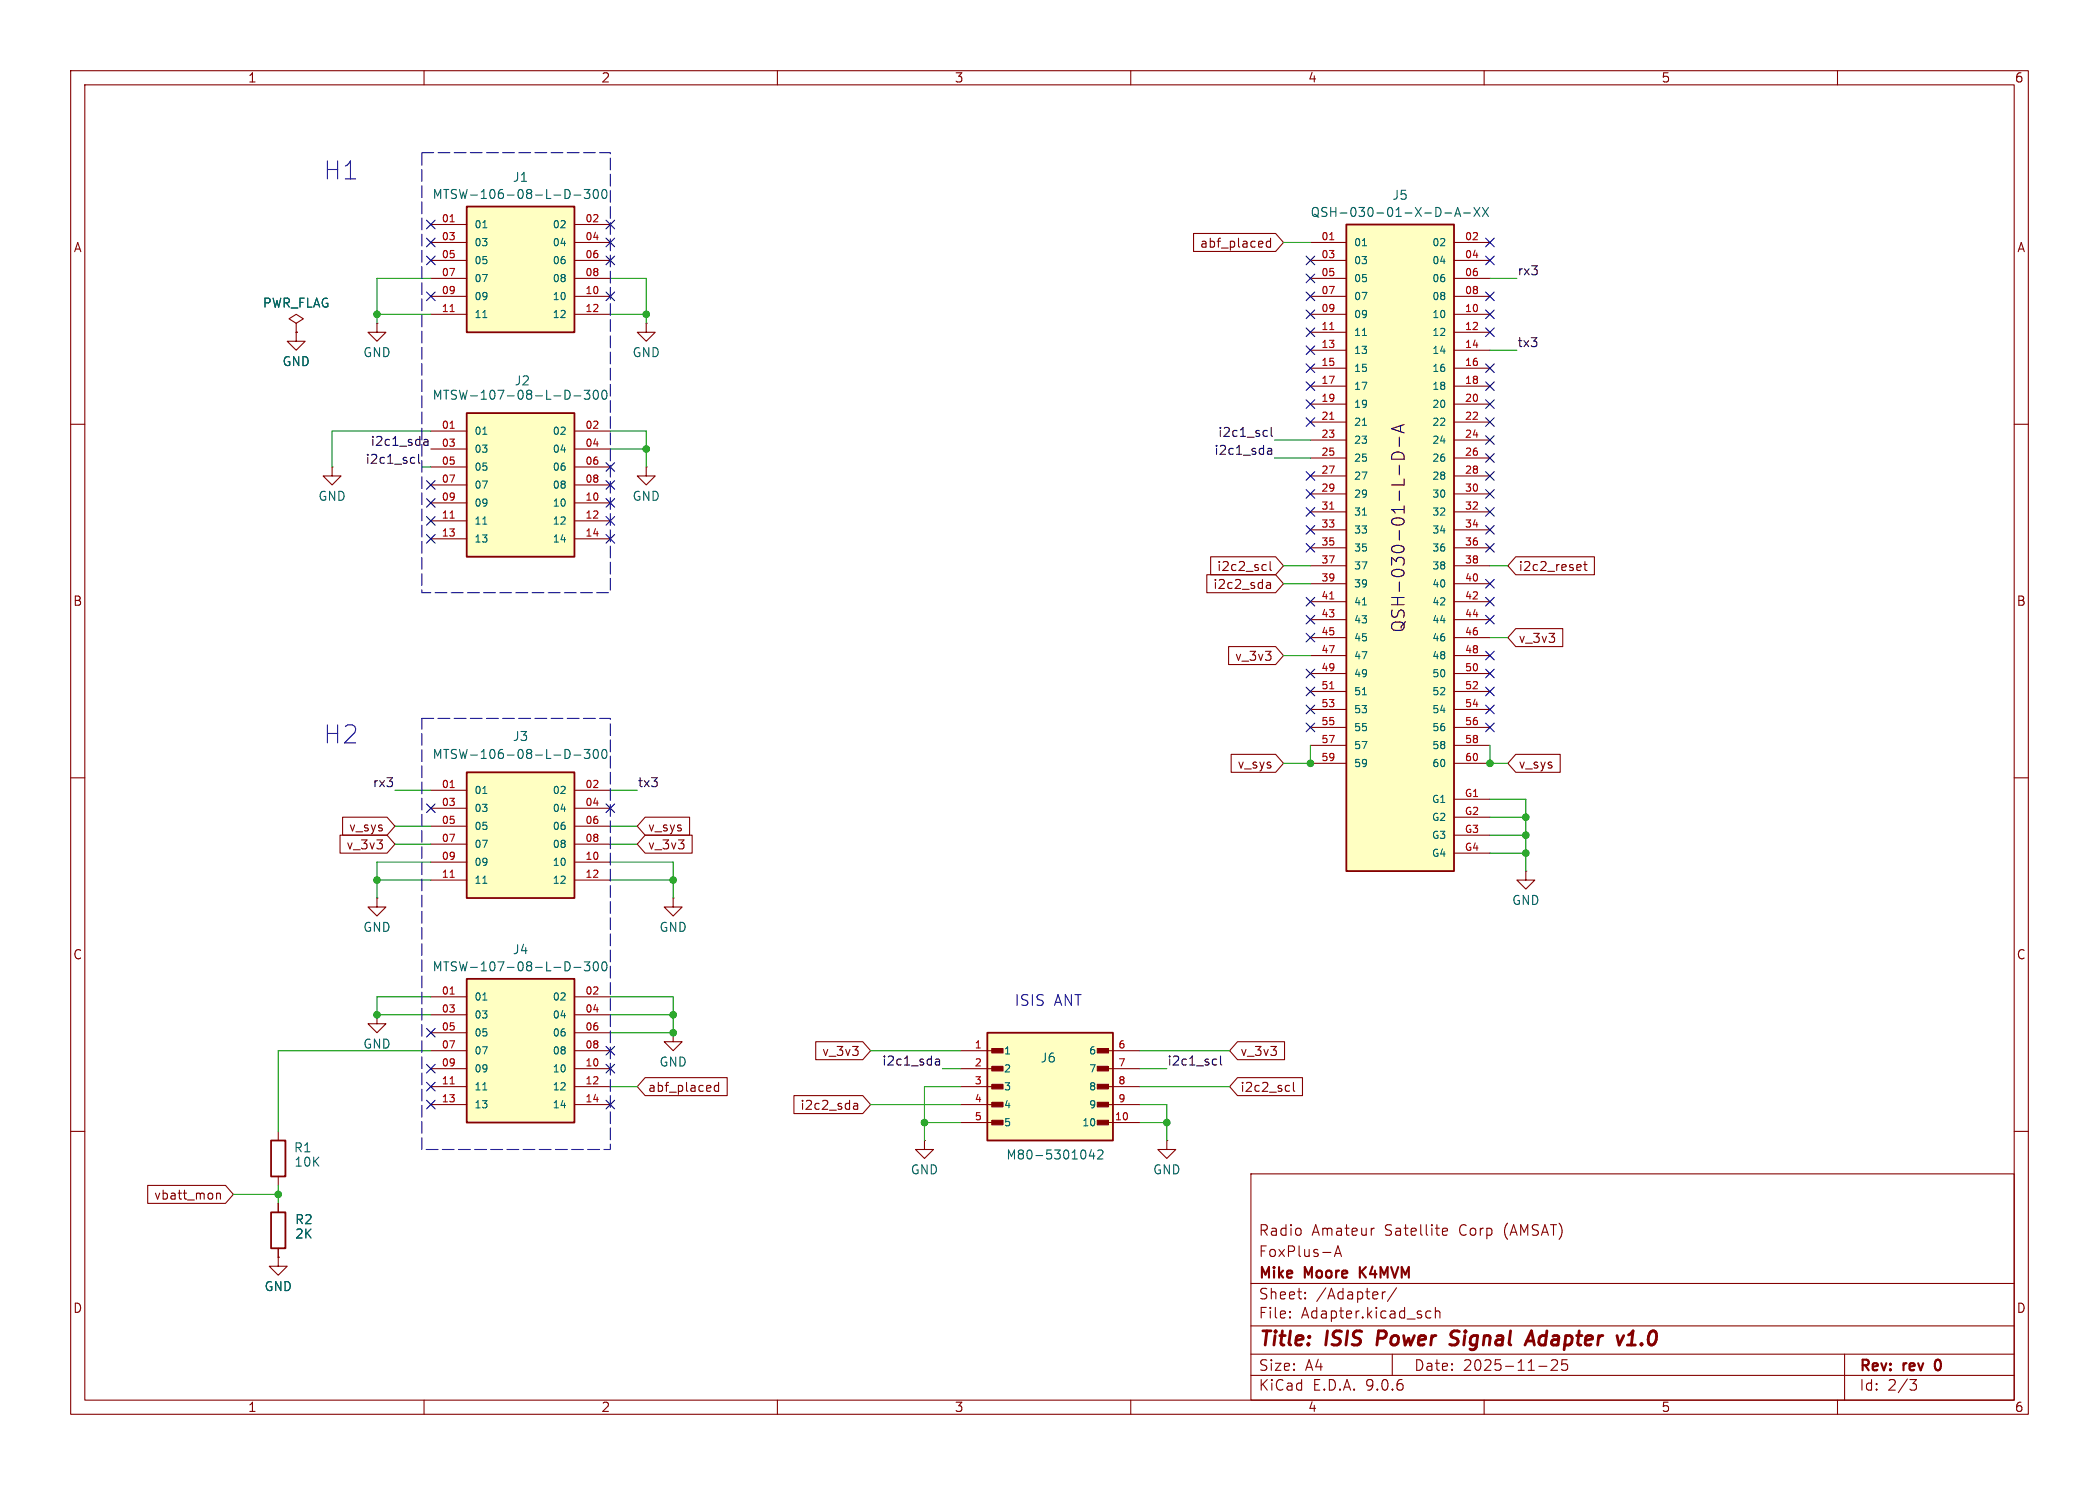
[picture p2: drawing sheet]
<svg xmlns="http://www.w3.org/2000/svg" width="297mm" height="210mm" viewBox="0 0 297 210" stroke-linecap="round" stroke-linejoin="round" font-family="sans-serif">
<g fill="none" stroke="#840000" stroke-width=".15">
<path d="M10 10h277v190h-277zM12 12h273v186h-273zM60 10v2M110 10v2M160 10v2M210 10v2M260 10v2M41.9 47v1.3h1.3l-1.3 1.2-1.3-1.2h1.3M41.9 47h.1M10 60h2M285 60h2M10 110h2"/>
<path d="M285 110h2M215.9 123.2v1.3h1.3l-1.3 1.2-1.3-1.2h1.3M215.9 123.2h.1M53.3 143.5v1.3h1.3l-1.3 1.3-1.2-1.3h1.2M53.3 143.5h.1M10 160h2M177 166h108v32h-108zM188.8 177.7l.5-1.5 .5 1.5M189 177.3h.7M194.5 173.7l-.3 .1M204.1 174.2l.7-.1-.1-.3-.4-.1-.2 .2 .1 .7 .1 .1 .4-.1M285 160h2"/>
<path d="M60 198v2M110 198v2M160 198v2M177 194.5h108M177 191.5h108M177 187.5h108M177 181.5h108M182.5 186.3h.1l-.1 .1M182.5 186.3v.1M182.5 185.5v.1M182.5 185.5h.1l-.1 .1M184.7 183.6v.1"/>
<path d="M184.7 183.6h-.1l.1 .1M184.7 182.8v.1M184.7 182.8h-.1l.1 .1M195.6 182.7v1M196 182.7l-.3 .1-.1 .2M197 191.5v3M197.6 182.1l-1.3 2M201.8 186.3l.2 .1 .5-.1M202.5 185.5l-.5-.1-.2 .1M203.1 185.5a.37 .37 0 0 1 .6 .1v.8M203.1 184.9v1.5M210 198v2"/>
<path d="M217.7 193.2h1.2M220.3 192.4l.1 .2-.1 .3-.8 .9h.9M221 192.3v.7l.2-.1h.5l.1 .3v.3l-.3 .3h-.3l-.2-.1M260 198v2M261 191.5v6.5M270.2 195.1h1l-.5 .6a.41 .41 0 0 1 .5 .3v.3l-.2 .2-.5 .1"/>
</g>
<path d="M192.4 179.2v1.5M193.3 179.2l-.9 .8M273.8 192.6v.3v.6" fill="none" stroke="#840000" stroke-width=".3"/>
<path d="M195.1 188.2l-.3 2M206.2 190a.85 .85 0 0 1-1.1 .1M206.2 188.2h-.5a.49 .49 0 0 0-.4 .4 .49 .49 0 0 0 .3 .6l.6 .2M215.8 190.2l.9-2 .4 2M216 189.6h1M230.3 190.2h1.1M230.4 188.8l.7-.6-.3 2" fill="none" stroke="#840000" stroke-width=".4"/>
<path d="M66 138.4h15.3v20.4h-15.3z" fill="#ffffc2"/>
<path d="M66 138.4h15.3v20.4h-15.3zM38.4 161.3h2v5.1h-2z" fill="none" stroke="#840000" stroke-width=".25"/>
<g fill="none" stroke="#840000" stroke-width=".15">
<path d="M91.4 45.7v1.3h1.3l-1.3 1.3-1.2-1.3h1.2M91.4 45.7h.1M61 141h5M61 143.5h5M61 146.1h5M61 148.6h5M61 151.1h5M61 153.7h5M61 156.2h5M81.3 141h5.1M81.3 143.5h5.1M81.3 146.1h5.1"/>
<path d="M81.3 148.6h5.1M81.3 151.1h5.1M81.3 153.7h5.1M81.3 156.2h5.1M39.4 160v1.3M39.4 166.4v1.2"/>
</g>
<path d="M79.9 136a.64 .64 0 0 1 .8 .7 .64 .64 0 0 1-.8 .6M81.2 136.8h1M82.7 136h.8l-.5 .5 .4 .1v.6l-.2 .1h-.3l-.2-.1M84.1 136.1l.1-.1a.69 .69 0 0 1 .3 1.2l-.1 .1a.69 .69 0 0 1-.3-1.2zM85.3 136.1l.2-.1a.69 .69 0 0 1 .3 1.2l-.2 .1a.69 .69 0 0 1-.3-1.2zM68.3 141.4h.6M68.3 154.1h.6" fill="none" stroke="#006464" stroke-width=".15"/>
<path d="M63.7 140.6h.6M63.7 153.3h.6" fill="none" stroke="#a90000" stroke-width=".15"/>
<path d="M66 109.2h15.3v17.8h-15.3z" fill="#ffffc2"/>
<path d="M66 109.2h15.3v17.8h-15.3z" fill="none" stroke="#840000" stroke-width=".25"/>
<g fill="none" stroke="#840000" stroke-width=".15">
<path d="M61 111.8h5M61 114.3h5M61 116.8h5M61 119.4h5M81.3 111.8h5.1M81.3 114.3h5.1M81.3 116.8h5.1M81.3 119.4h5.1M61 121.9h5M61 124.5h5M81.3 121.9h5.1M81.3 124.5h5.1"/>
<path d="M165.1 161.3v1.3h1.3l-1.3 1.2-1.3-1.2h1.3M165.1 161.3h.1"/>
</g>
<path d="M68.3 112.2h.6M79.9 106a.64 .64 0 0 1 .8 .6 .64 .64 0 0 1-.8 .7M81.2 106.8h1M82.7 106h.8l-.5 .5 .4 .1v.5l-.2 .2h-.3l-.2-.2M84.1 106.1l.1-.1a.69 .69 0 0 1 .3 1.1l-.1 .2a.69 .69 0 0 1-.3-1.2zM85.3 106.1l.2-.1a.69 .69 0 0 1 .3 1.1l-.2 .2a.69 .69 0 0 1-.3-1.2zM68.3 124.9h.6" fill="none" stroke="#006464" stroke-width=".15"/>
<path d="M63.7 111.4h.6M63.7 124.1h.6" fill="none" stroke="#a90000" stroke-width=".15"/>
<path d="M190.5 31.8h15.2v91.4h-15.2z" fill="#ffffc2"/>
<path d="M190.5 31.8h15.2v91.4h-15.2zM38.4 171.5h2v5h-2z" fill="none" stroke="#840000" stroke-width=".25"/>
<g fill="none" stroke="#840000" stroke-width=".15">
<path d="M185.4 34.3h5.1M185.4 36.8h5.1M185.4 39.4h5.1M205.7 34.3h5.1M205.7 36.8h5.1M205.7 39.4h5.1M53.3 45.7v1.3h1.3l-1.3 1.3-1.2-1.3h1.2M53.3 45.7h.1M185.4 41.9h5.1M185.4 44.5h5.1M185.4 47h5.1M185.4 49.5h5.1"/>
<path d="M185.4 52.1h5.1M185.4 54.6h5.1M185.4 57.2h5.1M185.4 59.7h5.1M205.7 41.9h5.1M205.7 44.5h5.1M205.7 47h5.1M205.7 49.5h5.1M205.7 52.1h5.1M205.7 54.6h5.1M205.7 57.2h5.1M205.7 59.7h5.1"/>
<path d="M91.4 66v1.3h1.3l-1.3 1.3-1.2-1.3h1.2M91.4 66h.1M185.4 62.2h5.1M185.4 64.8h5.1M185.4 67.3h5.1M185.4 69.9h5.1M185.4 72.4h5.1M185.4 74.9h5.1M185.4 77.5h5.1M205.7 62.2h5.1M205.7 64.8h5.1M205.7 67.3h5.1"/>
<path d="M205.7 69.9h5.1M205.7 72.4h5.1M205.7 74.9h5.1M205.7 77.5h5.1M185.4 80h5.1M185.4 82.6h5.1M185.4 85.1h5.1M185.4 87.6h5.1M185.4 90.2h5.1M185.4 92.7h5.1M185.4 95.3h5.1M185.4 97.8h5.1"/>
<path d="M205.7 80h5.1M205.7 82.6h5.1M205.7 85.1h5.1M205.7 87.6h5.1M205.7 90.2h5.1M205.7 92.7h5.1M205.7 95.3h5.1M205.7 97.8h5.1M185.4 100.3h5.1M185.4 102.9h5.1M185.4 105.4h5.1M185.4 108h5.1"/>
<path d="M205.7 100.3h5.1M205.7 102.9h5.1M205.7 105.4h5.1M205.7 108h5.1M205.7 113h5.1M205.7 115.6h5.1M205.7 118.1h5.1M53.3 127v1.3h1.3l-1.3 1.2-1.2-1.2h1.2M53.3 127h.1M95.2 127v1.3h1.3l-1.3 1.2-1.2-1.2h1.2M95.2 127h.1M205.7 120.7h5.1"/>
<path d="M95.2 146.1v1.2h1.3l-1.3 1.3-1.2-1.3h1.2M95.2 146.1h.1M39.4 170.2v1.3M39.4 176.5v1.3M130.8 161.3v1.3h1.3l-1.3 1.2-1.3-1.2h1.3M130.8 161.3h.1"/>
</g>
<g fill="none" stroke="#006464" stroke-width=".15">
<path d="M192.8 34.8h.6M204.4 30.1h1M205.8 30.6l.5-1.3 .4 1.3M206 30.2h.6M207.1 30.1h1M208.6 29.3l.8 1.3M209.4 29.3l-.8 1.3M209.8 29.3l.8 1.3M210.6 29.3l-.8 1.3M192.8 47.5h.6M192.8 60.2h.6M192.8 72.9h.6"/>
<path d="M192.8 85.6h.6M192.8 98.3h.6"/>
</g>
<path d="M188.2 33.9h.5M188.2 46.6h.5M188.2 59.3h.5M188.2 72h.5M188.2 84.7h.5M188.2 97.4h.5" fill="none" stroke="#a90000" stroke-width=".15"/>
<path d="M66 29.2h15.3v17.8h-15.3z" fill="#ffffc2"/>
<path d="M66 29.2h15.3v17.8h-15.3z" fill="none" stroke="#840000" stroke-width=".25"/>
<path d="M61 31.8h5M61 34.3h5M61 36.8h5M61 39.4h5M81.3 31.8h5.1M81.3 34.3h5.1M81.3 36.8h5.1M81.3 39.4h5.1M61 41.9h5M61 44.5h5M81.3 41.9h5.1M81.3 44.5h5.1" fill="none" stroke="#840000" stroke-width=".15"/>
<path d="M68.3 32.2h.6M79.9 26.8a.64 .64 0 0 1 .8 .6 .64 .64 0 0 1-.8 .7M81.2 27.6h1M82.7 26.8h.8l-.5 .5 .4 .1v.5l-.2 .2h-.3l-.2-.2M84.1 26.9l.1-.1a.69 .69 0 0 1 .3 1.1l-.1 .2a.69 .69 0 0 1-.3-1.2zM85.3 26.9l.2-.1a.69 .69 0 0 1 .3 1.1l-.2 .2a.69 .69 0 0 1-.3-1.2zM68.3 44.9h.6" fill="none" stroke="#006464" stroke-width=".15"/>
<path d="M63.7 31.4h.6M63.7 44.1h.6" fill="none" stroke="#a90000" stroke-width=".15"/>
<path d="M66 58.4h15.3v20.3h-15.3z" fill="#ffffc2"/>
<path d="M66 58.4h15.3v20.3h-15.3z" fill="none" stroke="#840000" stroke-width=".25"/>
<g fill="none" stroke="#840000" stroke-width=".15">
<path d="M41.9 45.7l1-.6-1-.6-1 .6 1 .6v1.3M41.9 47h.1M47 66v1.3h1.3l-1.3 1.3-1.3-1.3h1.3M47 66h.1M61 61h5M61 63.5h5M61 66h5M61 68.6h5M61 71.1h5M61 73.7h5M61 76.2h5M81.3 61h5.1"/>
<path d="M81.3 63.5h5.1M81.3 66h5.1M81.3 68.6h5.1M81.3 71.1h5.1M81.3 73.7h5.1M81.3 76.2h5.1M39.4 177.8v1.3h1.2l-1.2 1.2-1.3-1.2h1.3M39.4 177.8h.1"/>
</g>
<path d="M79.9 55.2a.64 .64 0 0 1 .8 .6 .64 .64 0 0 1-.8 .7M81.2 56h1M82.7 55.2h.8l-.5 .5 .4 .1v.5l-.2 .2h-.3l-.2-.2M84.1 55.3l.1-.1a.69 .69 0 0 1 .3 1.1l-.1 .2a.69 .69 0 0 1-.3-1.2zM85.3 55.3l.2-.1a.69 .69 0 0 1 .3 1.1l-.2 .2a.69 .69 0 0 1-.3-1.2zM68.3 61.4h.6M68.3 74.1h.6" fill="none" stroke="#006464" stroke-width=".15"/>
<path d="M63.7 60.6h.6M63.7 73.3h.6" fill="none" stroke="#a90000" stroke-width=".15"/>
<path d="M139.7 146.1h17.8v15.2h-17.8z" fill="#ffffc2"/>
<path d="M139.7 146.1h17.8v15.2h-17.8z" fill="none" stroke="#840000" stroke-width=".25"/>
<g fill="#840000" stroke="#840000" stroke-width=".15">
<path d="M140.3 148.3h1.6v.6h-1.6z"/>
<path d="M140.3 150.8h1.6v.6h-1.6z"/>
<path d="M140.3 153.4h1.6v.6h-1.6z"/>
<path d="M140.3 155.9h1.6v.6h-1.6z"/>
<path d="M140.3 158.4h1.6v.7h-1.6z"/>
<path d="M155.3 148.3h1.5v.6h-1.5z"/>
<path d="M155.3 150.8h1.5v.6h-1.5z"/>
<path d="M155.3 153.4h1.5v.6h-1.5z"/>
<path d="M155.3 155.9h1.5v.6h-1.5z"/>
<path d="M155.3 158.4h1.5v.7h-1.5z"/>
</g>
<g fill="none" stroke="#840000" stroke-width=".15">
<path d="M168.9 33h11.6l1.1 1.3-1.1 1.3h-11.6zM179.8 33.7v1.3M179.8 34.2l-.4-.1-.2 .3v.3l.1 .2h.5M41.9 47h.1M171.3 78.7h9.2l1.1 1.3-1.1 1.3h-9.2zM178.8 79.8l.4 .1M179.7 79.4v1.1l.2 .2M214.5 78.7h11.1v2.6h-11.1l-1.1-1.3zM223.3 79.8l.4 .1v.2l-.6 .2M224.1 79.8h.5M224.3 79.4v1.1v.1l.3 .1M170.8 81.3h9.7l1.1 1.3-1.1 1.2h-9.7z"/>
<path d="M173.8 91.4h6.7l1.1 1.3-1.1 1.3h-6.7zM179.2 80.6l-.4 .1M179.2 83l.2 .2h.4M179.2 82.4h.5l.1 .8M179.8 82.7h-.4l-.2 .2M214.5 88.9h6.6v2.5h-6.6l-1.1-1.2zM223.7 80.6l-.4 .1M48.1 118.1h6.7l1.1 1.3-1.1 1.3h-6.7zM48.5 115.6h6.3l1.1 1.2-1.1 1.3h-6.3zM91.3 118.1h6.6v2.6h-6.6l-1.1-1.3zM91.3 115.6h6.3v2.5h-6.3l-1.1-1.3zM174.2 106.7h6.3l1.1 1.3-1.1 1.2h-6.3z"/>
<path d="M214.5 106.7h6.3v2.5h-6.3l-1.1-1.2zM91.3 152.4h11.6v2.5h-11.6l-1.1-1.2zM101.7 153.6l-.4-.1-.2 .2v.4l.1 .2h.5M101.7 153.1v1.2M112.3 154.9h9.8l1.1 1.3-1.1 1.3h-9.8zM115.4 147.3h6.7l1.1 1.3-1.1 1.3h-6.7zM120.8 156.7l.1 .2 .5-.1M120.8 156.1h.5l.1 .8M121.4 156.3l-.5 .1-.1 .2M135.9 148.6h5.1M135.9 151.1h5.1M135.9 153.7h5.1"/>
<path d="M135.9 156.2h5.1M135.9 158.8h5.1M156.2 148.6h5.1M156.2 151.1h5.1M156.2 153.7h5.1M156.2 156.2h5.1M156.2 158.8h5.1M175.1 152.4h9.2v2.5h-9.2l-1.1-1.2zM175.1 147.3h6.7v2.6h-6.7l-1.1-1.3zM182.1 153.5l.4 .1M182.5 154.3h-.4M183 153.1v1.1l.2 .1"/>
<path d="M20.9 167.6h11l1.1 1.3-1.1 1.3h-11zM30.6 168.7v.9M30.6 168.9l.2-.2 .3 .1 .1 .8M39.4 177.8h.1M39.4 170.2v1.3M39.4 176.5v1.3"/>
</g>
<path d="M154.4 162.6l-.3 .9h.8M154.7 163.1v.8M155.3 162.8l.2-.2h.3l.2 .2 .1 .2-.1 .2-.7 .7h.8" fill="none" stroke="#006464" stroke-width=".15"/>
<g fill="none" stroke="#0f0f0f" stroke-width=".15">
<path d="M58.3 64.7h.4M58.7 65.5h-.4M59.2 64.3v1l.2 .2M60 62.8l.1 .2 .5-.1M60 62.2h.5l.1 .8M60.6 62.4l-.5 .1-.1 .2M179 60.9h.3M179.3 61.7h-.3M179.3 64.1l.2 .2 .4-.1M179.4 63.5h.5v.8M179.9 60.4v1.1l.2 .2M179.9 63.7l-.4 .1-.2 .2"/>
<path d="M132.3 150.4l.2 .2h.4M132.4 149.8h.5v.8M132.9 150.1h-.4l-.2 .2M171.8 149.8h.4M172.2 150.6h-.4M172.7 149.3v1.1l.2 .2"/>
</g>
<g fill="none" stroke="#009600" stroke-width=".15">
<path d="M61 39.4h-7.7v6.3M86.4 39.4h5v6.3M181.6 34.3h3.8M210.8 39.4h3.8M53.3 44.5h7.7M86.4 44.5h5M210.8 49.5h3.8M59.7 66h1.3M61 61h-14v5M86.4 61h5v5M86.4 63.5h5M180.3 62.2h5.1"/>
<path d="M180.3 64.8h5.1M181.6 82.6h3.8M181.6 80h3.8M181.6 92.7h3.8M210.8 80h2.6M210.8 90.2h2.6M55.9 119.4h5.1M55.9 116.8h5.1M55.9 111.8h5.1M86.4 119.4h3.8M86.4 116.8h3.8M86.4 111.8h3.8"/>
<path d="M185.4 105.4v2.6h-3.8M210.8 105.4v2.6h2.6M210.8 118.1h5.1M210.8 113h5.1v10.2M210.8 115.6h5.1M53.3 124.5h7.7M61 121.9h-7.7v5.1M86.4 121.9h8.8v5.1M86.4 124.5h8.8M210.8 120.7h5.1M61 141h-7.7v2.5h7.7M61 148.6h-21.6v11.4"/>
<path d="M86.4 141h8.8v5.1h-8.8M86.4 143.5h8.8M86.4 153.7h3.8M123.2 156.2h12.7M123.2 148.6h12.7M130.8 158.8h5.1M133.3 151.1h2.6M135.9 153.7h-5.1v7.6M161.3 153.7h12.7M161.3 151.1h3.8M161.3 156.2h3.8v5.1M161.3 148.6h12.7"/>
<path d="M161.3 158.8h3.8M33 168.9h6.4M39.4 167.6v2.6"/>
</g>
<g fill="none" stroke="#000084" stroke-width=".15">
<path d="M60.4 36.2l1.2 1.2M60.4 33.7l1.2 1.2M60.4 31.1l1.2 1.3M61.6 36.2l-1.2 1.2M61.6 33.7l-1.2 1.2M61.6 31.1l-1.2 1.3M85.8 33.7l1.2 1.2M85.8 36.2l1.2 1.2M85.8 31.1l1.2 1.3M87 33.7l-1.2 1.2M87 36.2l-1.2 1.2M87 31.1l-1.2 1.3"/>
<path d="M184.8 36.2l1.2 1.2M184.8 38.8l1.2 1.2M186 36.2l-1.2 1.2M186 38.8l-1.2 1.2M210.2 36.2l1.2 1.2M210.2 33.7l1.2 1.2M211.4 33.7l-1.2 1.2M211.4 36.2l-1.2 1.2M60.4 41.3l1.2 1.2M61.6 41.3l-1.2 1.2M85.8 41.3l1.2 1.2M87 41.3l-1.2 1.2"/>
<path d="M184.8 51.5l1.2 1.2M184.8 59.1l1.2 1.2M184.8 43.8l1.2 1.3M184.8 41.3l1.2 1.2M184.8 46.4l1.2 1.2M184.8 54l1.2 1.2M184.8 56.5l1.2 1.3M184.8 48.9l1.2 1.2M186 51.5l-1.2 1.2M186 59.1l-1.2 1.2M186 43.8l-1.2 1.3M186 41.3l-1.2 1.2"/>
<path d="M186 46.4l-1.2 1.2M186 54l-1.2 1.2M186 56.5l-1.2 1.3M186 48.9l-1.2 1.2M210.2 41.3l1.2 1.2M210.2 54l1.2 1.2M210.2 43.8l1.2 1.3M210.2 46.4l1.2 1.2M210.2 51.5l1.2 1.2M210.2 59.1l1.2 1.2M210.2 56.5l1.2 1.3M211.4 59.1l-1.2 1.2"/>
<path d="M211.4 43.8l-1.2 1.3M211.4 46.4l-1.2 1.2M211.4 41.3l-1.2 1.2M211.4 54l-1.2 1.2M211.4 51.5l-1.2 1.2M211.4 56.5l-1.2 1.3M60.4 68l1.2 1.2M60.4 75.6l1.2 1.2M60.4 73.1l1.2 1.2M60.4 70.5l1.2 1.2M61.6 68l-1.2 1.2M61.6 75.6l-1.2 1.2"/>
<path d="M61.6 73.1l-1.2 1.2M61.6 70.5l-1.2 1.2M85.8 65.4l1.2 1.2M85.8 75.6l1.2 1.2M85.8 73.1l1.2 1.2M85.8 70.5l1.2 1.2M85.8 68l1.2 1.2M87 65.4l-1.2 1.2M87 75.6l-1.2 1.2M87 73.1l-1.2 1.2M87 70.5l-1.2 1.2M87 68l-1.2 1.2"/>
<path d="M184.8 76.9l1.2 1.2M184.8 69.2l1.2 1.3M184.8 71.8l1.2 1.2M184.8 66.7l1.2 1.2M184.8 74.3l1.2 1.2M186 76.9l-1.2 1.2M186 69.2l-1.2 1.3M186 71.8l-1.2 1.2M186 66.7l-1.2 1.2M186 74.3l-1.2 1.2M210.2 64.2l1.2 1.2M210.2 69.2l1.2 1.3"/>
<path d="M210.2 74.3l1.2 1.2M210.2 66.7l1.2 1.2M210.2 61.6l1.2 1.2M210.2 71.8l1.2 1.2M210.2 76.9l1.2 1.2M211.4 69.2l-1.2 1.3M211.4 71.8l-1.2 1.2M211.4 76.9l-1.2 1.2M211.4 64.2l-1.2 1.2M211.4 74.3l-1.2 1.2M211.4 66.7l-1.2 1.2M211.4 61.6l-1.2 1.2"/>
<path d="M184.8 87l1.2 1.2M184.8 94.6l1.2 1.3M184.8 97.2l1.2 1.2M184.8 89.6l1.2 1.2M184.8 84.5l1.2 1.2M184.8 99.7l1.2 1.2M186 87l-1.2 1.2M186 94.6l-1.2 1.3M186 97.2l-1.2 1.2M186 89.6l-1.2 1.2M186 84.5l-1.2 1.2M186 99.7l-1.2 1.2"/>
<path d="M210.2 92.1l1.2 1.2M210.2 94.6l1.2 1.3M210.2 87l1.2 1.2M210.2 97.2l1.2 1.2M210.2 99.7l1.2 1.2M210.2 81.9l1.2 1.3M210.2 84.5l1.2 1.2M211.4 92.1l-1.2 1.2M211.4 94.6l-1.2 1.3M211.4 87l-1.2 1.2M211.4 97.2l-1.2 1.2M211.4 99.7l-1.2 1.2"/>
<path d="M211.4 81.9l-1.2 1.3M211.4 84.5l-1.2 1.2M60.4 113.7l1.2 1.2M61.6 113.7l-1.2 1.2M85.8 113.7l1.2 1.2M87 113.7l-1.2 1.2M184.8 102.3l1.2 1.2M186 102.3l-1.2 1.2M210.2 102.3l1.2 1.2M211.4 102.3l-1.2 1.2M60.4 150.5l1.2 1.2M60.4 145.4l1.2 1.3"/>
<path d="M60.4 155.6l1.2 1.2M60.4 153.1l1.2 1.2M61.6 150.5l-1.2 1.2M61.6 145.4l-1.2 1.3M61.6 155.6l-1.2 1.2M61.6 153.1l-1.2 1.2M85.8 150.5l1.2 1.2M85.8 148l1.2 1.2M85.8 155.6l1.2 1.2M87 155.6l-1.2 1.2M87 150.5l-1.2 1.2M87 148l-1.2 1.2"/>
</g>
<path d="M197 64.3a1.01 1.01 0 0 1 1.7 .2v.4h-1.8zM198 61.8v1.4M198 65.8v1.3M198.2 60.2v.8M198.7 60l-1.8 .6 1.8 .6" fill="none" stroke="#000" stroke-width=".15"/>
<path d="M59.7 21.6h26.7v62.2h-26.7zM59.7 101.6h26.7v61h-26.7z" fill="none" stroke="#0000c2" stroke-width=".15" stroke-dasharray="1.7 .6"/>
<g fill="#009600" stroke="#009600" stroke-width=".15">
<circle cx="91.4" cy="63.5" r=".46"/>
<circle cx="53.3" cy="44.5" r=".46"/>
<circle cx="91.4" cy="44.5" r=".46"/>
<circle cx="215.9" cy="120.7" r=".46"/>
<circle cx="210.8" cy="108" r=".46"/>
<circle cx="215.9" cy="118.1" r=".46"/>
<circle cx="215.9" cy="115.6" r=".46"/>
<circle cx="95.2" cy="143.5" r=".46"/>
<circle cx="95.2" cy="146.1" r=".46"/>
<circle cx="95.2" cy="124.5" r=".46"/>
<circle cx="185.4" cy="108" r=".46"/>
<circle cx="165.1" cy="158.8" r=".46"/>
<circle cx="130.8" cy="158.8" r=".46"/>
<circle cx="53.3" cy="143.5" r=".46"/>
<circle cx="53.3" cy="124.5" r=".46"/>
<circle cx="39.4" cy="168.9" r=".46"/>
</g>
<g font-size="3.5" fill="#0000c2">
<text x="45.7" y="25.6">H1</text>
<text x="45.7" y="105.4">H2</text>
</g>
<g font-size="2.8" fill="#840000">
<text x="178" y="190.9">Title:</text>
<text x="187.7" y="190.9">ISIS</text>
<text x="195.7" y="190.9">Power</text>
<text x="206.9" y="190.9">Signal</text>
<text x="218.5" y="190.9">Adapter</text>
<text x="232.1" y="190.9">v1.0</text>
</g>
<text font-size="2.5" x="199" y="89.5" transform="rotate(-90 199 89.5)">QSH-030-01-L-D-A</text>
<g font-size="2.1" fill="#0000c2">
<text x="143.5" y="142.5">ISIS</text>
<text x="149.1" y="142.5">ANT</text>
</g>
<g font-size="2.1" fill="#840000">
<text x="178" y="178">FoxPlus-A</text>
<text x="178" y="175">Radio</text>
<text x="185.6" y="175">Amateur</text>
<text x="196" y="175">Satellite</text>
<text x="206.6" y="175">Corp</text>
<text x="213.1" y="175">(AMSAT)</text>
<text x="178" y="184">Sheet:</text>
<text x="178" y="181.2">Mike</text>
<text x="184.7" y="181.2">Moore</text>
<text x="186.2" y="184">/Adapter/</text>
<text x="193.1" y="181.2">K4MVM</text>
<text x="178" y="186.7">File:</text>
<text x="184.1" y="186.7">Adapter.kicad_sch</text>
<text x="178" y="196.9">KiCad</text>
<text x="178" y="194.1">Size:</text>
<text x="184.7" y="194.1">A4</text>
<text x="185.7" y="196.9">E.D.A.</text>
<text x="193.3" y="196.9">9.0.6</text>
<text x="200" y="194.1">Date:</text>
<text x="207" y="194.1">2025-11-25</text>
<text x="263" y="194.3">Rev:</text>
<text x="263" y="196.9">Id:</text>
<text x="267.1" y="196.9">2/3</text>
<text x="269.4" y="194.3">rev</text>
<text x="274.5" y="194.3">0</text>
</g>
<g font-size="1.8" fill="#840000">
<text x="35" y="11.9">1</text>
<text x="85" y="11.9">2</text>
<text x="135" y="11.9">3</text>
<text x="185" y="11.9">4</text>
<text x="235" y="11.9">5</text>
<text x="285" y="11.9">6</text>
<text x="10.3" y="35.9">A</text>
<text x="169.7" y="35.2">abf_placed</text>
<text x="285.3" y="35.9">A</text>
<text x="171.6" y="83.5">i2c2_sda</text>
<text x="172.1" y="81">i2c2_scl</text>
<text x="214.8" y="81">i2c2_reset</text>
<text x="10.3" y="85.9">B</text>
<text x="285.3" y="85.9">B</text>
<text x="174.7" y="93.7">v_3v3</text>
<text x="214.8" y="91.1">v_3v3</text>
<text x="175" y="108.9">v_sys</text>
<text x="214.8" y="108.9">v_sys</text>
<text x="49.3" y="117.8">v_sys</text>
<text x="91.6" y="117.8">v_sys</text>
<text x="48.9" y="120.3">v_3v3</text>
<text x="91.6" y="120.3">v_3v3</text>
<text x="10.3" y="135.9">C</text>
<text x="285.3" y="135.9">C</text>
<text x="116.2" y="149.5">v_3v3</text>
<text x="175.4" y="149.5">v_3v3</text>
<text x="91.6" y="154.6">abf_placed</text>
<text x="175.4" y="154.6">i2c2_scl</text>
<text x="113.2" y="157.2">i2c2_sda</text>
<text x="21.7" y="169.9">vbatt_mon</text>
<text x="10.3" y="185.9">D</text>
<text x="285.3" y="185.9">D</text>
<text x="35" y="199.9">1</text>
<text x="85" y="199.9">2</text>
<text x="135" y="199.9">3</text>
<text x="185" y="199.9">4</text>
<text x="235" y="199.9">5</text>
<text x="285" y="199.9">6</text>
</g>
<g font-size="1.8" fill="#006464">
<text x="61.1" y="28.4">MTSW-106-08-L-D-300</text>
<text x="72.5" y="25.9">J1</text>
<text x="196.9" y="28.5">J5</text>
<text x="185.3" y="30.9">QSH-030-01-X-D-A-XX</text>
<text x="37.1" y="43.7">PWR_FLAG</text>
<text x="39.9" y="52">GND</text>
<text x="51.3" y="50.7">GND</text>
<text x="89.4" y="50.7">GND</text>
<text x="61.1" y="56.7">MTSW-107-08-L-D-300</text>
<text x="72.7" y="54.7">J2</text>
<text x="45" y="71">GND</text>
<text x="89.4" y="71">GND</text>
<text x="61.1" y="107.5">MTSW-106-08-L-D-300</text>
<text x="72.5" y="105">J3</text>
<text x="51.3" y="132">GND</text>
<text x="93.2" y="132">GND</text>
<text x="213.9" y="128.2">GND</text>
<text x="61.1" y="137.6">MTSW-107-08-L-D-300</text>
<text x="72.5" y="135.1">J4</text>
<text x="51.3" y="148.5">GND</text>
<text x="93.2" y="151">GND</text>
<text x="147.1" y="150.5">J6</text>
<text x="41.5" y="163.2">R1</text>
<text x="41.6" y="165.2">10K</text>
<text x="128.8" y="166.3">GND</text>
<text x="142.3" y="164.2">M80-5301042</text>
<text x="163.1" y="166.3">GND</text>
<text x="41.7" y="173.3">R2</text>
<text x="41.7" y="175.4">2K</text>
<text x="37.3" y="182.8">GND</text>
</g>
<g font-size="1.8" fill="#0f0f0f">
<text x="214.6" y="39">rx3</text>
<text x="214.6" y="49.2">tx3</text>
<text x="51.6" y="65.7">i2c1_scl</text>
<text x="52.4" y="63.2">i2c1_sda</text>
<text x="171.7" y="64.4">i2c1_sda</text>
<text x="172.3" y="61.9">i2c1_scl</text>
<text x="52.7" y="111.4">rx3</text>
<text x="90.2" y="111.4">tx3</text>
<text x="124.7" y="150.8">i2c1_sda</text>
<text x="165.1" y="150.8">i2c1_scl</text>
</g>
<g font-size="1.4" fill="#a90000">
<text x="62.4" y="31.5">01</text>
<text x="62.4" y="34">03</text>
<text x="82.7" y="31.5">02</text>
<text x="82.7" y="34">04</text>
<text x="186.9" y="34">01</text>
<text x="207.2" y="34">02</text>
<text x="62.4" y="36.6">05</text>
<text x="62.4" y="39.1">07</text>
<text x="62.4" y="41.7">09</text>
<text x="82.7" y="36.6">06</text>
<text x="82.7" y="39.1">08</text>
<text x="82.7" y="41.7">10</text>
<text x="186.9" y="36.6">03</text>
<text x="186.9" y="39.1">05</text>
<text x="186.9" y="41.7">07</text>
<text x="207.2" y="36.6">04</text>
<text x="207.2" y="39.1">06</text>
<text x="207.2" y="41.7">08</text>
<text x="62.4" y="44.2">11</text>
<text x="82.7" y="44.2">12</text>
<text x="186.9" y="44.2">09</text>
<text x="186.9" y="46.7">11</text>
<text x="207.2" y="44.2">10</text>
<text x="207.2" y="46.7">12</text>
<text x="186.9" y="49.3">13</text>
<text x="186.9" y="51.8">15</text>
<text x="207.2" y="49.3">14</text>
<text x="207.2" y="51.8">16</text>
<text x="186.9" y="54.4">17</text>
<text x="186.9" y="56.9">19</text>
<text x="186.9" y="59.4">21</text>
<text x="207.2" y="54.4">18</text>
<text x="207.2" y="56.9">20</text>
<text x="207.2" y="59.4">22</text>
<text x="62.4" y="60.7">01</text>
<text x="62.4" y="63.2">03</text>
<text x="62.4" y="65.8">05</text>
<text x="82.7" y="60.7">02</text>
<text x="82.7" y="63.2">04</text>
<text x="82.7" y="65.8">06</text>
<text x="186.9" y="62">23</text>
<text x="186.9" y="64.5">25</text>
<text x="207.2" y="62">24</text>
<text x="207.2" y="64.5">26</text>
<text x="62.4" y="68.3">07</text>
<text x="62.4" y="70.9">09</text>
<text x="82.7" y="68.3">08</text>
<text x="82.7" y="70.9">10</text>
<text x="186.9" y="67.1">27</text>
<text x="186.9" y="69.6">29</text>
<text x="207.2" y="67.1">28</text>
<text x="207.2" y="69.6">30</text>
<text x="62.4" y="73.4">11</text>
<text x="62.4" y="75.9">13</text>
<text x="82.7" y="73.4">12</text>
<text x="82.7" y="75.9">14</text>
<text x="186.9" y="72.1">31</text>
<text x="186.9" y="74.7">33</text>
<text x="186.9" y="77.2">35</text>
<text x="207.2" y="72.1">32</text>
<text x="207.2" y="74.7">34</text>
<text x="207.2" y="77.2">36</text>
<text x="186.9" y="79.8">37</text>
<text x="186.9" y="82.3">39</text>
<text x="207.2" y="79.8">38</text>
<text x="207.2" y="82.3">40</text>
<text x="186.9" y="84.8">41</text>
<text x="186.9" y="87.4">43</text>
<text x="186.9" y="89.9">45</text>
<text x="207.2" y="84.8">42</text>
<text x="207.2" y="87.4">44</text>
<text x="207.2" y="89.9">46</text>
<text x="186.9" y="92.5">47</text>
<text x="186.9" y="95">49</text>
<text x="207.2" y="92.5">48</text>
<text x="207.2" y="95">50</text>
<text x="186.9" y="97.5">51</text>
<text x="186.9" y="100.1">53</text>
<text x="207.2" y="97.5">52</text>
<text x="207.2" y="100.1">54</text>
<text x="186.9" y="102.6">55</text>
<text x="186.9" y="105.2">57</text>
<text x="186.9" y="107.7">59</text>
<text x="207.2" y="102.6">56</text>
<text x="207.2" y="105.2">58</text>
<text x="207.2" y="107.7">60</text>
<text x="62.4" y="111.5">01</text>
<text x="82.7" y="111.5">02</text>
<text x="207.2" y="112.8">G1</text>
<text x="62.4" y="114">03</text>
<text x="62.4" y="116.6">05</text>
<text x="62.4" y="119.1">07</text>
<text x="82.7" y="114">04</text>
<text x="82.7" y="116.6">06</text>
<text x="82.7" y="119.1">08</text>
<text x="207.2" y="115.3">G2</text>
<text x="207.2" y="117.9">G3</text>
<text x="62.4" y="121.7">09</text>
<text x="62.4" y="124.2">11</text>
<text x="82.7" y="121.7">10</text>
<text x="82.7" y="124.2">12</text>
<text x="207.2" y="120.4">G4</text>
<text x="62.4" y="140.7">01</text>
<text x="62.4" y="143.3">03</text>
<text x="82.7" y="140.7">02</text>
<text x="82.7" y="143.3">04</text>
<text x="62.4" y="145.8">05</text>
<text x="62.4" y="148.3">07</text>
<text x="82.7" y="145.8">06</text>
<text x="82.7" y="148.3">08</text>
<text x="137.8" y="148.3">1</text>
<text x="158.1" y="148.3">6</text>
<text x="62.4" y="150.9">09</text>
<text x="62.4" y="153.4">11</text>
<text x="62.4" y="156">13</text>
<text x="82.7" y="150.9">10</text>
<text x="82.7" y="153.4">12</text>
<text x="82.7" y="156">14</text>
<text x="137.8" y="150.9">2</text>
<text x="137.8" y="153.4">3</text>
<text x="137.8" y="156">4</text>
<text x="158.1" y="150.9">7</text>
<text x="158.1" y="153.4">8</text>
<text x="158.1" y="156">9</text>
<text x="137.8" y="158.5">5</text>
<text x="157.7" y="158.5">10</text>
</g>
<g font-size="1.4" fill="#006464">
<text x="67.1" y="32.5">01</text>
<text x="67.1" y="35">03</text>
<text x="78.1" y="32.5">02</text>
<text x="78.1" y="35">04</text>
<text x="191.5" y="35">01</text>
<text x="202.5" y="35">02</text>
<text x="67.1" y="37.6">05</text>
<text x="67.1" y="40.1">07</text>
<text x="78.1" y="37.6">06</text>
<text x="78.1" y="40.1">08</text>
<text x="191.5" y="37.6">03</text>
<text x="191.5" y="40.1">05</text>
<text x="202.5" y="37.6">04</text>
<text x="202.5" y="40.1">06</text>
<text x="67.1" y="42.6">09</text>
<text x="67.1" y="45.2">11</text>
<text x="78.1" y="42.6">10</text>
<text x="78.1" y="45.2">12</text>
<text x="191.5" y="42.6">07</text>
<text x="191.5" y="45.2">09</text>
<text x="191.5" y="47.7">11</text>
<text x="202.5" y="42.6">08</text>
<text x="202.5" y="45.2">10</text>
<text x="202.5" y="47.7">12</text>
<text x="191.5" y="50.3">13</text>
<text x="191.5" y="52.8">15</text>
<text x="202.5" y="50.3">14</text>
<text x="202.5" y="52.8">16</text>
<text x="191.5" y="55.3">17</text>
<text x="191.5" y="57.9">19</text>
<text x="202.5" y="55.3">18</text>
<text x="202.5" y="57.9">20</text>
<text x="67.1" y="61.7">01</text>
<text x="67.1" y="64.2">03</text>
<text x="78.1" y="61.7">02</text>
<text x="78.1" y="64.2">04</text>
<text x="191.5" y="60.4">21</text>
<text x="191.5" y="63">23</text>
<text x="191.5" y="65.5">25</text>
<text x="202.5" y="60.4">22</text>
<text x="202.5" y="63">24</text>
<text x="202.5" y="65.5">26</text>
<text x="67.1" y="66.8">05</text>
<text x="67.1" y="69.3">07</text>
<text x="67.1" y="71.9">09</text>
<text x="78.1" y="66.8">06</text>
<text x="78.1" y="69.3">08</text>
<text x="78.1" y="71.9">10</text>
<text x="191.5" y="68">27</text>
<text x="191.5" y="70.6">29</text>
<text x="202.5" y="68">28</text>
<text x="202.5" y="70.6">30</text>
<text x="67.1" y="74.4">11</text>
<text x="67.1" y="76.9">13</text>
<text x="78.1" y="74.4">12</text>
<text x="78.1" y="76.9">14</text>
<text x="191.5" y="73.1">31</text>
<text x="191.5" y="75.7">33</text>
<text x="202.5" y="73.1">32</text>
<text x="202.5" y="75.7">34</text>
<text x="191.5" y="78.2">35</text>
<text x="191.5" y="80.7">37</text>
<text x="191.5" y="83.3">39</text>
<text x="202.5" y="78.2">36</text>
<text x="202.5" y="80.7">38</text>
<text x="202.5" y="83.3">40</text>
<text x="191.5" y="85.8">41</text>
<text x="191.5" y="88.4">43</text>
<text x="202.5" y="85.8">42</text>
<text x="202.5" y="88.4">44</text>
<text x="191.5" y="90.9">45</text>
<text x="191.5" y="93.4">47</text>
<text x="191.5" y="96">49</text>
<text x="202.5" y="90.9">46</text>
<text x="202.5" y="93.4">48</text>
<text x="202.5" y="96">50</text>
<text x="191.5" y="98.5">51</text>
<text x="191.5" y="101.1">53</text>
<text x="202.5" y="98.5">52</text>
<text x="202.5" y="101.1">54</text>
<text x="191.5" y="103.6">55</text>
<text x="191.5" y="106.1">57</text>
<text x="202.5" y="103.6">56</text>
<text x="202.5" y="106.1">58</text>
<text x="67.1" y="112.5">01</text>
<text x="78.1" y="112.5">02</text>
<text x="191.5" y="108.7">59</text>
<text x="202.5" y="113.8">G1</text>
<text x="202.5" y="108.7">60</text>
<text x="67.1" y="115">03</text>
<text x="67.1" y="117.6">05</text>
<text x="78.1" y="115">04</text>
<text x="78.1" y="117.6">06</text>
<text x="202.5" y="116.3">G2</text>
<text x="202.5" y="118.8">G3</text>
<text x="67.1" y="120.1">07</text>
<text x="67.1" y="122.7">09</text>
<text x="67.1" y="125.2">11</text>
<text x="78.1" y="120.1">08</text>
<text x="78.1" y="122.7">10</text>
<text x="78.1" y="125.2">12</text>
<text x="202.5" y="121.4">G4</text>
<text x="67.1" y="141.7">01</text>
<text x="78.1" y="141.7">02</text>
<text x="67.1" y="144.2">03</text>
<text x="67.1" y="146.8">05</text>
<text x="67.1" y="149.3">07</text>
<text x="78.1" y="144.2">04</text>
<text x="78.1" y="146.8">06</text>
<text x="78.1" y="149.3">08</text>
<text x="142" y="149.3">1</text>
<text x="154" y="149.3">6</text>
<text x="67.1" y="151.9">09</text>
<text x="67.1" y="154.4">11</text>
<text x="78.1" y="151.9">10</text>
<text x="78.1" y="154.4">12</text>
<text x="142" y="151.9">2</text>
<text x="142" y="154.4">3</text>
<text x="154" y="151.9">7</text>
<text x="154" y="154.4">8</text>
<text x="67.1" y="156.9">13</text>
<text x="78.1" y="156.9">14</text>
<text x="142" y="156.9">4</text>
<text x="142" y="159.5">5</text>
<text x="153" y="159.5">10</text>
<text x="154" y="156.9">9</text>
</g>
</svg>
